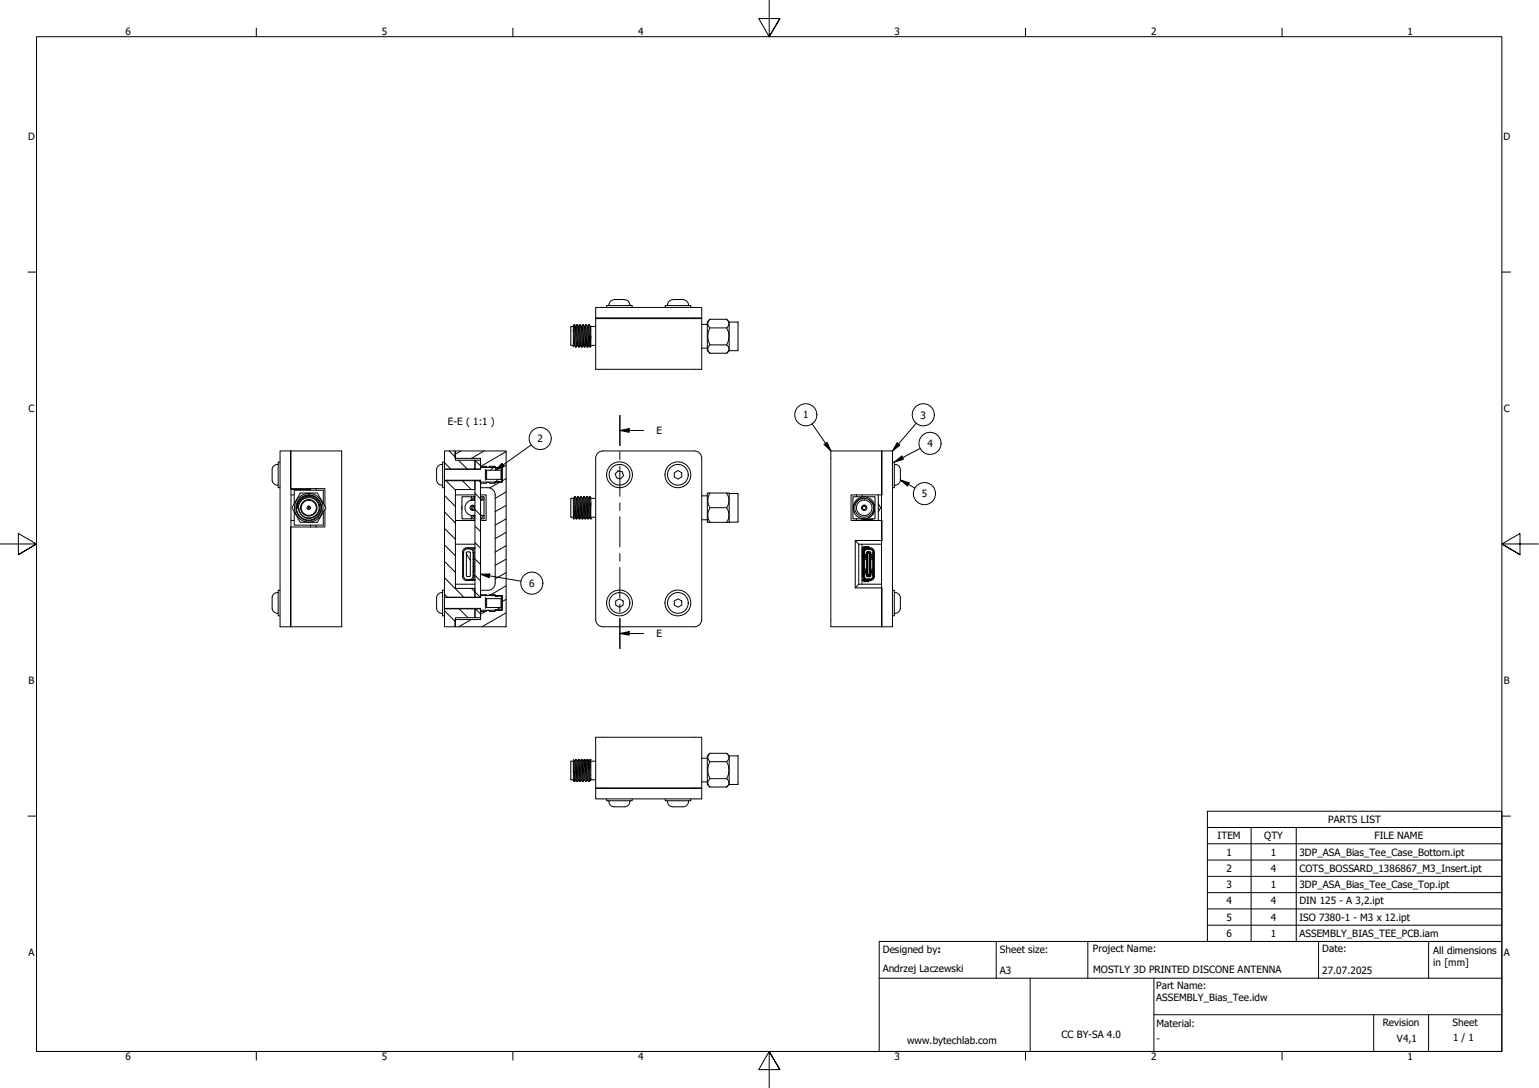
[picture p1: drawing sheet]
<svg xmlns="http://www.w3.org/2000/svg" width="420mm" height="297mm" viewBox="0 0 420 297" stroke-linecap="round" stroke-linejoin="round" font-family="sans-serif">
<!-- layer: Hatch (ISO) -->
<g fill="none" stroke="#000" stroke-width=".27">
<path d="M121.3 126.3l1.8 1.8M121.3 139.7l3 3.1M121.3 135.3l3 3M121.7 131.2l2.6 2.6M122.6 123.1l1.7 1.7M125.2 125.7l2.4 2.4M125.8 123.1l-1.6 1M126.2 131.2l2.5 2.5M129.3 138.3l-.5 .6M129.5 135.7l-.8 .8M129.6 125.7l1.6 1.5M129.7 134.7l1.5 1.5"/>
<path d="M129.7 139.1l1.5 1.5M130.7 131.2l.5 .5M131.2 131.1v.1M132.1 135.7l-.8 .8M132.1 123.1l-3.4 2M135 127.3l-1.1 1.1M135.2 131.6l-.3 .3M136 130.9l-.6 .6M136.5 131.6l-2.8 1.6M138.2 138l-3 1.7M138.2 134.3l-3 1.8M138.2 130.7l-1 .5"/>
<path d="M138.2 127l-1.2 .6M138.2 123.3l-7 4.1M121.3 157.7l5.3 5.4M121.3 153.3l3 3M121.3 148.8l3 3M121.3 144.3l3 2.9M126.6 157.1l-.2 .4M126.6 150.7l-.3 .6M127.3 149.7l-.3 .4M127.3 151.2l1.1 1.8M129.4 155.6l-.2 .5M129.4 152.1l-.2 .6"/>
<path d="M129.5 140.8l-.8 .8M129.7 157.1l1.5 1.5M129.7 152.6l1.5 1.5M129.7 148.1l1.5 1.6M129.7 143.6l1.5 1.5M132.1 140.8l-.8 .8M138.2 159.9l-4.6 2.7M138.2 156.3l-3 1.7M138.2 152.6l-3 1.8M138.2 149l-3 1.7M138.2 145.3l-3 1.8M138.2 141.7l-3 1.7"/>
<path d="M121.3 166.7l3 3M121.3 162.2l.8 .9M125.3 166.2l2.5 2.4M128.7 169.1l-3.5 2M128.7 160.6l2.4 2.5M129.8 166.2l1.4 1.4M131.2 166.9h.1M133 166.6l-1.8 1.1M135.7 165.8l1.3 .7M136.6 162.7l.4 .2M138.2 171l-.3 .1M138.2 167.3l-6.6 3.8"/>
<path d="M138.2 163.6l-1 .6"/>
</g>
<!-- layer: Visible (ISO) -->
<g fill="none" stroke="#000" stroke-width=".27">
<path d="M155.9 89.1h.6M155.9 94.3h.6M155.9 89.2v5.1M156.7 88.7l-.2 1.8M156.7 88.7l-.2 .2v5.8l.3-.4M156.7 88.7h.2M156.8 94.3h.1M156.8 94.3l.3 .4M156.9 88.7l-.4 5.8M156.9 88.7l.3 .4M157.1 94.7h.2M157.2 89.1l-.4 5.2"/>
<path d="M157.2 89.1h.1M157.5 88.7l-.3 .8-.4 4.8M157.5 88.7l-.4 6M157.5 88.7h.2M157.6 94.3h.1M157.6 94.3l.3 .4M157.6 94.3l-.3 .4M157.9 94.7h.2M158 89.1l-.4 5.2M158 89.1l-.3-.4-.4 6M158 89.1h.1M158.3 88.7l-.3 .5-.4 5.1"/>
<path d="M158.3 88.7l-.4 6M158.3 88.7h.2M158.4 94.3h.1M158.4 94.3l-.3 .4M158.4 94.3l.3 .4M158.5 88.7l-.4 6M158.5 88.7l.2 .4M158.7 89.1l-.3 5.2M158.7 89.1h.1M159.1 88.7l-.4 .8-.3 4.8M159.2 94.3h.1M159.2 94.3l.3 .4"/>
<path d="M159.2 94.3l-.3 .4M159.3 88.7l-.2 .1-.1 .5-.3 5.4M159.3 88.7l-.3 5.5-.1 .5h-.2M159.3 88.7l.3 .4M159.5 94.7h.2M159.6 89.1l-.4 5.2M159.6 89.1h.1M159.9 88.7l-.3 .8-.4 4.8M159.9 88.7l-.4 6M159.9 88.7h.2M160 94.3h.1M160 94.3l-.3 .4"/>
<path d="M160 94.3l.3 .4M160.1 88.7l-.4 6M160.1 88.7l.3 .4M160.3 94.7h.2M160.4 89.1l-.4 5.2M160.4 89.1h.1M160.7 88.7a2.71 2.71 0 0 0-.4 2.2l-.3 3.4M160.7 88.7l-.4 6M160.7 88.7h.2M160.8 94.3h.1M160.8 94.3l-.3 .4M160.8 94.3l.5-5.3v5.7h-.2"/>
<path d="M160.8 94.3l.3 .4M160.9 88.7l-.4 6M160.9 88.7l.3 .4M161.2 89.1l-.4 5.2M161.2 89.1h1.4M161.3 91.7l-.2 3M161.3 94.3h1.3M162.6 86.8h29v14h-29zM162.6 83.9h29v3.1h-29zM165.6 83.9v-.5h7v.5M167.7 81.8a1.44 1.44 0 0 0-1.5 1.6M167.7 81.8h2.8"/>
<path d="M170.5 81.8a1.44 1.44 0 0 1 1.5 1.6M181.6 83.9v-.5h7v.5M183.7 81.8a1.44 1.44 0 0 0-1.5 1.6M183.7 81.8h2.8M186.5 81.8a1.44 1.44 0 0 1 1.5 1.6M191.6 95h1.5M191.6 88.6h1.5M193.8 87.2a1.49 1.49 0 0 0 0 2.3 5 5 0 0 0 0 4.7 1.43 1.43 0 0 0 0 2.2M193.8 87.2l-.7 .7v7.8l.7 .7M193.8 94.2h4.6M193.8 89.5h4.6M193.8 87.2h4.6"/>
<path d="M193.8 96.4h4.6M198.4 89.5a4.5 4.5 0 0 1 0 4.7M198.4 87.2a1.4 1.4 0 0 1 0 2.3M198.4 94.2a1.35 1.35 0 0 1 0 2.2M198.4 87.2l.7 .7h2.3M199.1 87.9v7.8M199.1 95.7l-.7 .7M199.1 95.7h2.3M201.4 87.9l.1 .1M201.5 88.1v7.5M201.5 95.6l-.1 .1M75.7 126.8a1.43 1.43 0 0 0-1.4 1.5v2.7a1.43 1.43 0 0 0 1.4 1.4"/>
<path d="M75.8 126.8h.1M75.8 132.5h.1M76.5 123.1h2.9v48h-2.9zM76.5 126.2h-.6v6.9h.6M79.4 135.1h.9M79.4 133.7h5.4M80.3 137.5v-3.7h8v3.7M80.3 139.7v3.7h8v-3.7M81.1 138.7h.1M82 134.6h4.6l2.4 4-2.4 4h-4.6l-2.3-4zM82 136.4a3 3 0 0 1 5.2 1.2 3 3 0 0 1-3.6 3.9 2.95 2.95 0 0 1-2.1-2.9 2.8 2.8 0 0 0 3.1 2.8 2.8 2.8 0 0 0 2.5-3.4 2.8 2.8 0 0 0-3.7-2.1 3.1 3.1 0 0 0-2.3 2.8M82 136.4a3.4 3.4 0 0 0-.9 2.3"/>
<path d="M82 136.4h.1M83.9 135.8a2.83 2.83 0 0 0-2.4 2.8M84.8 133.4v.4M86.3 133.4v.4M88.7 138.3v-4.9h-9.4v-10.3h14v48h-14v-27.2h9.4v-4.9M120.6 126.8a1.43 1.43 0 0 0-1.4 1.5v2.7a1.43 1.43 0 0 0 1.4 1.4M120.6 126.8h.2M120.6 132.5h.2M120.8 126.2h.5v6.9h-.5zM121.3 128.1h9.9v-.8h1.6v.3h.8v-.3h1.6v.5l1.8-.1-.2 .7h-4v2.5h4l.2 .7-1.8-.1v.4h-1.6v-.2h-.8v.2h-1.6v-.8h-9.9M121.3 126.2v-3.1h3v2.6h5.4v2.4h-8.4M121.3 131.2h8.4v2.5h-5.4v26.9h5.4v2.5h-8.4"/>
<path d="M121.3 133.1v28M124.3 135.1h5.4M126.1 138.1v1.1M126.1 135.7v5.8M128.7 135.7v.8h.7M128.7 135.6v.1M129.4 135.6l.1 .1M129.5 135.7l-.1 .8M129.6 138.2a.73 .73 0 0 0-1-.1 .73 .73 0 0 0 0 1.1 .73 .73 0 0 0 1-.1M129.7 136.6a2.13 2.13 0 0 0-2.8 2 2.13 2.13 0 0 0 2.8 2.1M129.7 135.6l-3.5 .1M129.7 131.2h1.5v31.9h-1.5z"/>
<path d="M129.7 125.7h1.5v2.4h-1.5zM129.7 128.1h.1M129.7 131.1v.1M131.2 138.5v.3M131.2 135.1h1.5v7h-1.5M131.2 135.6h.8M131.3 135.7v.8h.7M131.3 135.6v.1M132 135.6l.1 .1M132.1 136.4l-.1 5.3M132.1 135.7v.7M132.1 136.4l-.1 .1"/>
<path d="M132.5 128.1v3M135.2 127.8h.8M135.2 131.5h.8M136 131.6h.1M136 127.7h1M136 131.6h1M136.8 128.4v2.5M137 131.6h.1M137 127.7h.1M137 128.2v2.8M155.9 136.1h.6M155.9 136.1v5"/>
<path d="M156.6 136.1h.1M156.6 136.1l-.1 5.6h.2M156.9 135.6l-.4 5.8M156.9 135.6h.2M156.9 135.6l-.3 .5M157.1 135.6l-.4 6.1M157.1 135.6l.3 .5M157.4 136.1l-.4 4.8-.3 .8M157.4 136.1h.1M157.4 136.1l-.4 5.1M157.7 135.6l-.4 6.1M157.7 135.6h.2"/>
<path d="M157.7 135.6l-.3 .5M157.9 135.6l-.4 6.1M157.9 135.6l.3 .5M158.2 136.1l-.3 3.4a2.71 2.71 0 0 1-.4 2.2M158.2 136.1h.1M158.2 136.1l-.4 5.1M158.5 135.6l-.4 6.1M158.5 135.6h.2M158.5 135.6l-.3 .5M158.7 135.6l-.4 6.1M158.7 135.6l.3 .5M159 136.1l-.4 4.8-.3 .8"/>
<path d="M159 136.1l-.4 5.1M159 136.1h.1M159.3 135.6l-.4 6.1M159.3 135.6h.2M159.3 135.6l-.3 .5M159.5 135.6l-.4 6.1M159.5 135.6l.3 .5M159.8 136.1l-.4 4.8-.3 .8M159.8 136.1h.1M159.8 136.1l-.4 5.1M160.1 135.6l-.4 6.1M160.1 135.6h.2"/>
<path d="M160.1 135.6l-.3 .5M160.6 136.1l-.4 5-.3 .6M160.6 136.1l-.4 5.1M160.6 136.1l-.3-.5-.4 6.1M160.6 136.1h.1M160.9 135.6l-.4 6.1-.3-.5M160.9 135.6h.2M160.9 135.6l-.3 .5M161.1 135.6l.2 .3-.1 3.3-.2 1.8-.3 .7M161.1 135.6l-.4 6.1M161.3 136.1h1.3M162.6 125.1v44a2 2 0 0 0 2 2h25a2 2 0 0 0 2-2v-44"/>
<path d="M168.7 128.6l1.2 .2 .3 1-.7 .9-1.2-.2-.3-1.1zM184.1 129.1l1-.7 1 .7v1.1l-1 .6-1-.6zM191.6 125.1a2 2 0 0 0-2-2h-25a2 2 0 0 0-2 2M191.6 135.4h1.5M193.8 134.6a3.8 3.8 0 0 0 0 4 3.8 3.8 0 0 0 0 4M193.8 138.6h4.6M198.4 138.6a3.5 3.5 0 0 1 0 4M198.4 134.6a3.5 3.5 0 0 1 0 4M199.1 134.7v7.8M201.4 134.7h-8.3v7.8l.7 .1M201.4 134.7l.1 .2M201.5 134.9v7.5"/>
<path d="M226.8 123.1h14v12h-8.5v7h8.5v5.5h-7.3v12.9h7.3v10.6h-14zM232.9 135.7v6M232.9 135.6v.1M233 135.6h5.8M233.2 139.8a3 3 0 0 0 3.9 1.6M233.8 135.1v.5M235.3 135.1v.5M236.4 136.1a2.73 2.73 0 0 0-2.8 .9 2.73 2.73 0 0 0-.4 2.8M237.3 136.5a2.71 2.71 0 0 1 1.4 2.5 2.71 2.71 0 0 1-1.7 2.4 2.98 2.98 0 0 0 1.7-3.9 2.98 2.98 0 0 0-3.9-1.6 2.98 2.98 0 0 0-1.6 3.9M238.8 135.6l.1 .1M238.9 139.2l-.1 2.5M238.9 135.7v2.4"/>
<path d="M239.8 137.5l.6 1.1-.6 1.1M239.8 135.1v7M240.7 123.1h2.9v48h-2.9zM243.6 126.2h.6v6.9h-.6M244.2 126.8h.2a1.43 1.43 0 0 1 1.4 1.4v2.8a1.56 1.56 0 0 1-1.6 1.5M79.4 142.1h.9M84.8 143.4v.5M86.3 143.4v.5M124.3 142.1h5.4M124.3 159.5h5.4M124.3 148.6h5.4M126.2 141.6l3.5 .1"/>
<path d="M126.2 150.8a1.38 1.38 0 0 1 1.8-1.3v.3a1.1 1.1 0 0 0-1.4 1v6.4M126.2 157.2a1.3 1.3 0 0 0 1.3 1.3M126.3 150.9v6.3M126.6 157.2a1.07 1.07 0 0 0 1.4 1v.3h-.4M127.3 150.9v6.2M127.3 157.2l.2 .2h.6l.3-.2M127.3 150.9l.3-.2h.6l.2 .2M128 149.5h1.7M128 158.2h.1M128 149.8h.1M128.1 149.8h1.6M128.1 158.2h1.5v.3h-1.6"/>
<path d="M128.2 149.8a.98 .98 0 0 1 1 1M128.4 150.9v6.2M128.7 140.8v.9M129 149.8l.5 1M129.2 154.6h.2v2.6h-.2zM129.2 150.8h.1M129.2 150.9h.2v3.6h-.2zM129.2 154.5v.1M129.2 157.2a.98 .98 0 0 1-1 1M129.2 157.2h.1M129.4 140.7l-.7 .2M129.4 154.5v.1"/>
<path d="M129.4 140.8l.1 .1M129.5 157.2l-.5 1M129.5 150.8h.1M129.5 157.2h.1M129.5 140.8l-.1 .9M129.6 158.2h.1M129.6 158.5h.1M129.6 149.5v.3M131.2 141.7h.8M132 140.7h-.7v1M132 140.8l.1 .1M135.2 159.1v-24a2 2 0 0 0-2-2h-2v-1.5h6v-4h-6v-2.5h-7v-2h14v48h-14v-2h7v-2.5h6v-4h-6v-1.5a3.6 3.6 0 0 0 3.4-.5l.5-.9 .1-.6"/>
<path d="M155.9 141.2h.6M157 141.2h.1M157 141.2l.3 .5M157.3 141.7h.2M157.8 141.2h.1M157.8 141.2l.3 .5M158.1 141.7h.2M158.6 141.2h.1M158.6 141.2l.3 .5M158.9 141.7h.2M159.4 141.2h.1M159.4 141.2l.3 .5"/>
<path d="M159.7 141.7h.2M160.2 141.2h.1M160.5 141.7h.2M161 141.2h.1M161 141.2l.3-4v4.5M161 141.2l.3 .5M161.3 141.7h.1M161.3 141.2h1.3M191.6 141.9h1.5M199.1 142.5l-5.3 .1M199.1 142.5h2.3M201.5 142.4l-.1 .1"/>
<path d="M233 141.7h5.8M233.5 147.6l.9 1v10.9l-.9 1M233.8 141.7v.4M234.4 159.5h6.3M234.4 148.6h6.3M235.3 158.5h2.1M235.3 149.5h2.2a1.3 1.3 0 0 1 1.3 1.3M235.3 158.2h.7M235.3 149.8h.7M235.3 156.6h.2M235.3 157.1h.2M235.3 150.9h.2"/>
<path d="M235.3 151.4h.2M235.3 141.7v.4M235.3 148.6v10.9M235.4 150.9h.1M235.4 149.8v.9M235.4 141.7h.1M235.4 141.7l.1 .1M235.5 157.2v.3M235.5 156.2l-.1 .4M235.5 151.9l-.1-.5 .1 .7M235.5 150.6v.2M235.5 155.2v.2"/>
<path d="M235.5 154.7v.2M235.5 154.2v.2M235.5 153.7v.2M235.5 153.2v.2M235.5 152.7v.2M235.5 152.2v.2M235.5 156.3l.1 1.4M235.5 156.3h.1M235.5 157.2a1.3 1.3 0 0 0 1.3 1.3M235.6 157.2v-3.6l.1 3.6M235.6 153.5h.2M235.6 155.9l-.1 .4"/>
<path d="M235.6 152.1l-.2 3.8 .1-.2M235.6 151.8l-.1 .3M235.6 150.9v2.7M235.6 150.4l-.1 1.4M235.7 153.5v-2.7a1.47 1.47 0 0 1 1.4-1.1 1.47 1.47 0 0 1 1.5 1.1v6.4M235.7 153.6h.1M235.7 157.2a1.47 1.47 0 0 0 1.4 1.2 1.47 1.47 0 0 0 1.5-1.2M235.8 157.2a1.34 1.34 0 0 0 1.3 1.1 1.34 1.34 0 0 0 1.3-1.1M235.8 149.5v-.3h1.4v.3M235.8 149.5h1.4M235.8 151.8l.2 .1M235.8 157.2v-6.4a1.34 1.34 0 0 1 1.3-1 1.34 1.34 0 0 1 1.3 1v6.4"/>
<path d="M235.8 149.8l.1 .2M235.8 149.5h.1M235.8 158.5v.3h1.4v-.3M235.8 158.5h1.4M235.8 151.4h.7M235.8 156.7h.7M235.8 155.8l.2 .1M235.8 155.4h.7M235.8 152.7h.2M235.9 158.1l-.1 .1M235.9 158.5h1.2M235.9 149.5h1.2"/>
<path d="M235.9 151.5l.3 .1M235.9 141.8v.3M235.9 151.5h.1M235.9 156.6h.1M235.9 152.6h.1M235.9 155.5l.3 .1M236 157.2a.86 .86 0 0 0 .8 .9 1.08 1.08 0 0 0 1.5-.9M236 149.8v.1M236 158.2h.1M236 155.9h.1M236 156.1h.1M236 152.1h.1"/>
<path d="M236 156.2l-.2 .1M236 152.2l-.2 .1M236 150.9v.5M236 156.7v.5M236.1 151.9v.2M236.1 155.9v.2M236.1 155.6l.2 .3M236.1 151.6l.2 .3-.2 .5M236.2 156.4l-.3 .1M236.2 152.4l-.3 .2M236.3 149.5h.1M236.3 158.5h.1"/>
<path d="M236.3 156.1l-.2 .3M236.3 155.9v.2M236.4 141.8v.3M236.5 150.9l.2-.3h.7l.3 .3M236.5 157.2l.3 .3 .8-.1 .1-.2M236.5 152.7h-.5v2.7M236.5 150.9v6.2M236.7 150.9v6.2M236.7 150.9l.7-.2 .2 .2M236.7 157.2l.1 .1 .8-.1M236.7 149.5h.1M236.7 158.5h.1"/>
<path d="M236.8 149.5a1.3 1.3 0 0 0-1.3 1.3M236.8 150a.86 .86 0 0 0-.8 .8M236.9 156.6v.3M236.9 156.1v.3M236.9 155.6v.3M236.9 155.2v.2M236.9 154.7v.2M236.9 154.2v.2M236.9 153.7v.2M236.9 153.1v.3M236.9 152.6v.3M236.9 152.1v.3"/>
<path d="M236.9 151.6v.3M236.9 151.2v.2M236.9 150.9v6.4M236.9 150h.5M236.9 151h.5v6.1h-.5zM236.9 150.7v.3M236.9 157.1h.1M237.1 157l.1 .1zM237.1 150.7l.1 .3zM237.1 150.7v.4l.1-.1M237.2 149.5h.1M237.2 157.1l-.1 .2"/>
<path d="M237.2 150.7v.3M237.2 157.1v.2M237.4 157.1v.2M237.4 150.7v6.4M237.4 151.2v.2M237.4 152.6v.3M237.4 154.2v.2M237.4 151.6v.3M237.4 152.1v.3M237.4 153.1v.3M237.4 153.7v.2M237.4 154.7v.2"/>
<path d="M237.4 155.6v.3M237.4 156.1v.3M237.4 155.2v.2M237.4 156.6v.3M237.4 150.9v.1M237.5 150a.86 .86 0 0 1 .8 .8M237.6 150.9v6.2M237.7 151.4h.7M237.7 156.7h.7M237.7 152.7h.7M237.7 150.9v6.2M237.9 156.1l.5 .4"/>
<path d="M237.9 155.9v.2M238.1 141.8h-2.6v.3M238.1 152.4l.3 .2M238.2 151.6l-.3 .3 .3 .5M238.2 141.7h.1M238.2 141.7l-.1 .1M238.3 152.1h.1M238.3 155.9v.2M238.3 152.7v2.7h-.6M238.3 156.2l.1 .1M238.3 150.9v.5M238.3 156.7v.5"/>
<path d="M238.3 152.2l.1 .1M238.3 155.4h.1M238.3 155.9h.1M238.4 156.6h.1M238.4 152.6h.1M238.4 155.5l-.5 .4M238.4 151.5l-.3 .1M238.4 151.5h.1M238.4 151.8l-.1 .3M238.4 155.8l-.1 .1M238.7 150.9v6.3M238.8 157.2a1.3 1.3 0 0 1-1.3 1.3"/>
<path d="M74.3 166a1.43 1.43 0 0 0 1.4 1.4M74.3 163.2v2.8M75.7 161.8a1.43 1.43 0 0 0-1.4 1.4M75.8 161.8h.1M75.8 167.5h.1M76.5 161.1h-.6v7h.6M119.2 166a1.43 1.43 0 0 0 1.4 1.4M119.2 163.2v2.8M120.6 161.8a1.43 1.43 0 0 0-1.4 1.4M120.6 161.8h.2M120.6 167.5h.2M120.8 161.1h.5v7h-.5z"/>
<path d="M121.3 163.1h9.9v-.7h1.6v.1l2.4-.1v.4l1.8-.1-.2 .7h-4v2.4h4l.2 .7h-1.8v.4h-1.6v-.2h-.8v.2h-1.6v-.8h-9.9M121.3 166.2h8.4v2.4h-5.4v2.5h-3v-3M129.7 166.2h1.5v2.4h-1.5zM129.7 163.1h.1M129.7 166.1v.1M132.5 163.1v3M135.2 162.8h.8M135.2 166.5h.8M136 162.7h1M136 166.5h1M136.8 163.4v2.4M137 162.7h.1"/>
<path d="M137 163.2v2.8M168.1 164.1l1-.6 1 .6v1.1l-1 .6-1-.6zM184.1 164.1l1-.6 1 .6v1.1l-1 .6-1-.6zM243.6 161.1h.6v7h-.6M244.2 161.8h.2a1.43 1.43 0 0 1 1.4 1.4M244.2 167.5h.2M245.8 166a1.43 1.43 0 0 1-1.4 1.4M245.8 163.2v2.8M155.8 212.8l.1 .1M155.9 207.8h.6M155.9 212.9h.6M155.9 207.8l-.1 5"/>
<path d="M156.5 207.4l.3 .4-.3 3.1zM156.7 213.3h.2M156.8 207.8h.1M156.8 207.8l-.3 4v1.3l.2 .2M157.1 207.4l-.4 5.9M157.1 207.4h.2M157.1 207.4l-.3 .4M157.2 212.9h.1M157.2 212.9l-.3 .4M157.2 212.9l.3 .4M157.3 207.4l-.4 5.9M157.3 207.4l.3 .4"/>
<path d="M157.6 207.8l-.4 5.1M157.6 207.8h.1M157.9 207.4l-.4 5.9M157.9 207.4h.2M157.9 207.4l-.3 .4M158 212.9h.1M158 212.9l-.3 .4M158.1 212.9l.2 .4M158.1 207.4l-.3 5.4-.1 .5h-.2M158.1 207.4l.3 .4M158.3 213.3h.2M158.4 207.8l-.4 5.1"/>
<path d="M158.4 207.8h.1M158.4 207.8l-.3 5.1M158.7 207.4l-.4 5.9M158.7 207.4h.2M158.7 207.4l-.3 .4M158.7 212.9h.1M158.8 212.9l-.3 .4M159.1 213.3h.2M159.2 207.8l-.4 5.1M159.2 207.8l-.3-.4-.4 5.9M159.2 207.8h.1M159.5 207.4l-.4 5.9-.3-.4"/>
<path d="M159.5 207.4h.2M159.5 207.4l-.3 .4M159.6 212.9h.1M159.6 212.9l-.3 .4M159.6 212.9l.3 .4M159.7 207.4l-.4 5.9M159.7 207.4l.3 .4M159.9 213.3h.2M160 207.8l-.4 5.1M160 207.8h.1M160.3 207.4l-.4 5.9M160.3 207.4h.2"/>
<path d="M160.3 207.4l-.3 .4M160.4 212.9h.1M160.4 212.9l.3 .4M160.4 212.9l-.3 .4M160.5 207.4l-.4 5.9M160.5 207.4l.3 .4M160.7 213.3h.2M160.8 207.8l-.4 5.1M160.8 207.8h.1M161.1 207.4l-.4 5.9M161.1 207.4h.2M161.1 207.4l-.3 .4"/>
<path d="M161.2 212.9h1.4M161.2 212.9l-.3 .4M161.3 207.4l-.1 5.5M161.3 212.5v.5zM161.3 207.4l-.4 5.9M161.3 207.8h1.3M162.6 201.3h29v14h-29zM162.6 215.1h29v3h-29zM165.6 218.1v.5h7v-.5M166.2 218.6v.2a1.43 1.43 0 0 0 1.5 1.5h2.8M172 218.6v.2a1.43 1.43 0 0 1-1.5 1.5M181.6 218.1v.5h7v-.5"/>
<path d="M182.2 218.6v.2a1.43 1.43 0 0 0 1.5 1.5M188 218.6v.2a1.43 1.43 0 0 1-1.5 1.5h-2.8M191.6 213.5h1.5M191.6 207h1.5M193.8 205.7a1.43 1.43 0 0 0 0 2.2 5 5 0 0 0 0 4.7 1.43 1.43 0 0 0 0 2.3M193.8 205.7l-.7 .7v7.8l.7 .7M193.8 214.9h4.6M193.8 212.6h4.6M193.8 207.9h4.6M193.8 205.7h4.6M198.4 212.6a1.35 1.35 0 0 1 0 2.3M198.4 205.7a1.35 1.35 0 0 1 0 2.2"/>
<path d="M198.4 207.9a4.5 4.5 0 0 1 0 4.7M198.4 205.7l.7 .7h2.3M199.1 206.4v7.8M199.1 214.2l-.7 .7M199.1 214.2h2.3M201.4 206.3l.1 .2M201.5 206.5v7.5M201.5 214l-.1 .2"/>
<circle cx="84.3" cy="138.6" r="3.5"/>
<circle cx="84.3" cy="138.6" r="3.3"/>
<circle cx="84.3" cy="138.6" r="2.25"/>
<circle cx="84.3" cy="138.6" r=".16"/>
<circle cx="84.3" cy="138.6" r="2.06"/>
<circle cx="84.3" cy="138.6" r=".48"/>
<circle cx="84.3" cy="138.6" r="3.9"/>
<circle cx="129.1" cy="138.6" r=".48"/>
<circle cx="169.1" cy="129.6" r="2.83"/>
<circle cx="169.1" cy="129.6" r="3.5"/>
<circle cx="185.1" cy="129.6" r="2.83"/>
<circle cx="185.1" cy="129.6" r="3.5"/>
<circle cx="235.9" cy="138.6" r="2.57"/>
<circle cx="235.9" cy="138.6" r=".73"/>
<circle cx="235.9" cy="138.6" r="2.13"/>
<circle cx="235.9" cy="138.6" r=".48"/>
<circle cx="169.1" cy="164.6" r="2.83"/>
<circle cx="169.1" cy="164.6" r="3.5"/>
<circle cx="185.1" cy="164.6" r="2.83"/>
<circle cx="185.1" cy="164.6" r="3.5"/>
</g>
<!-- layer: Section Line (ISO) -->
<g fill="none" stroke="#000" stroke-width=".27">
<path d="M169.2 117.5l2.6-.5v1zM169.2 113.4v8.3M169.2 117.5h6.5M169.2 123.4v2.1M169.2 127.2v8.3M169.2 137.3v2.1M169.2 141.1v8.2M169.2 151.1v2.1M169.2 154.9v8.3M169.2 173l2.6-.5v.9zM169.2 165v2.1M169.2 168.8v8.3"/>
<path d="M169.2 173h6.5"/>
</g>
<path d="M169.2 117.5l2.6-.5v1zM169.2 173l2.6-.5v.9z" fill="#000"/>
<!-- layer: Symbol (ISO) -->
<g fill="none" stroke="#000" stroke-width=".27">
<path d="M221.7 115.7l5.1 7.4M250.1 115.6l-6.5 7.5M137 126.5l.6 .9-2.3 1zM145 121.5l-9.7 6.9M225 121.3l.8-.5 1 2.3zM244.2 126.2l2-1.7 .4 .9zM244.9 120.9l.8 .6-2.1 1.6zM245.8 131l2.4 .8-.4 .9zM245.8 131l4 2.3M251.3 122.4l-7.1 3.8M131.2 156.8l2.5-.1-.2 1zM131.2 156.8l11 1.9"/>
<path d="M329.6 225.9v-4.4h80.4v4.4M329.6 225.9h80.4v4.5M329.6 225.9v31.1h80.4v-26.6M329.6 230.4h80.4M329.6 234.8h80.4M329.6 239.3h80.4M341.6 225.9v31.1M353.9 225.9v31.1M329.6 243.7h80.4M329.6 248.1h80.4M329.6 252.6h80.4"/>
<circle cx="147.5" cy="119.7" r="3"/>
<circle cx="220" cy="113.2" r="3"/>
<circle cx="252.1" cy="113.2" r="3"/>
<circle cx="252.4" cy="134.8" r="3"/>
<circle cx="253.9" cy="121" r="3"/>
<circle cx="145.2" cy="159.2" r="3"/>
</g>
<!-- layer: Border (ISO) -->
<g fill="none" stroke="#000" stroke-width=".27">
<path d="M70 7.7v2.3M140 7.7v2.3M210 0v10l-2.9-4.9h5.8l-2.9 4.9 2.9-4.9M280 7.7v2.3M350 7.7v2.3M7.6 74.3h2.4M410 74.3h2.4M0 148.5h10l-5-2.8v5.7l5-2.9-5 2.9M420 148.5h-10l5-2.8v5.7l-5-2.9 5 2.9M7.6 222.8h2.4M410 222.8h2.4M10 287.1v-277.1h400v277.1h-400h400"/>
<path d="M70 287.1v2.3M140 287.1v2.3M212.9 292l-2.9-4.9 2.9 4.9h-5.8l2.9-4.9v9.9M280 287.1v2.3M350 287.1v2.3"/>
</g>
<!-- layer: Title (ISO) -->
<path d="M240 257h170v30.1h-170zM272 257v10.1M297 257v10.1M360 257v10.1M390 257v10.1M240 267.1h170M281.2 267.1v20M315 277h95M315 267.1v20M375 277v10.1M390 277v10.1" fill="none" stroke="#000" stroke-width=".27"/>
<!-- layer: Symbol (ISO) -->
<path d="M137 126.5l.6 .9-2.3 1zM225 121.3l.8-.5 1 2.3zM244.9 120.9l.8 .6-2.1 1.6zM244.2 126.2l2-1.7 .4 .9zM245.8 131l2.4 .8-.4 .9zM131.2 156.8l2.5-.1-.2 1z" fill="#000"/>
<g font-size="2.7">
<text x="34.2" y="9.6">6</text>
<text x="104.3" y="9.6">5</text>
<text x="174.2" y="9.6">4</text>
<text x="244.2" y="9.6">3</text>
<text x="314.3" y="9.6">2</text>
<text x="384.2" y="9.6">1</text>
<text x="7.7" y="38.1">D</text>
<text x="410.5" y="38.1">D</text>
<text x="7.7" y="112.4">C</text>
<text x="410.6" y="112.4">C</text>
<text x="122.3" y="116.1">E-E ( 1:1 )</text>
<text x="179.2" y="118.5">E</text>
<text x="219.3" y="114.2">1</text>
<text x="251.3" y="114.3">3</text>
<text x="146.7" y="120.7">2</text>
<text x="253.2" y="122">4</text>
<text x="251.7" y="135.7">5</text>
<text x="144.5" y="160.2">6</text>
<text x="179.2" y="173.9">E</text>
<text x="7.8" y="186.7">B</text>
<text x="410.6" y="186.7">B</text>
<text x="362.6" y="224.7">PARTS LIST</text>
<text x="332.4" y="229.2">ITEM</text>
<text x="334.8" y="233.6">1</text>
<text x="345.1" y="229.2">QTY</text>
<text x="347" y="233.6">1</text>
<text x="354.8" y="233.6">3DP_ASA_Bias_Tee_Case_Bottom.ipt</text>
<text x="375.2" y="229.2">FILE NAME</text>
<text x="334.8" y="238">2</text>
<text x="347" y="238">4</text>
<text x="354.8" y="238">COTS_BOSSARD_1386867_M3_Insert.ipt</text>
<text x="334.8" y="242.5">3</text>
<text x="347" y="242.5">1</text>
<text x="354.8" y="242.5">3DP_ASA_Bias_Tee_Case_Top.ipt</text>
<text x="334.8" y="246.9">4</text>
<text x="334.8" y="251.4">5</text>
<text x="347" y="246.9">4</text>
<text x="347" y="251.4">4</text>
<text x="354.8" y="246.9">DIN 125 - A 3,2.ipt</text>
<text x="354.8" y="251.4">ISO 7380-1 - M3 x 12.ipt</text>
<text x="334.8" y="255.8">6</text>
<text x="347" y="255.8">1</text>
<text x="354.8" y="255.8">ASSEMBLY_BIAS_TEE_PCB.iam</text>
<text x="7.7" y="260.9">A</text>
<text x="241" y="260.1">Designed by:</text>
<text x="273" y="260.1">Sheet size:</text>
<text x="298.4" y="260">Project Name:</text>
<text x="361" y="260">Date:</text>
<text x="391.3" y="260.5">All dimensions</text>
<text x="391.3" y="263.8">in [mm]</text>
<text x="410.6" y="260.9">A</text>
<text x="241" y="265.5">Andrzej Laczewski</text>
<text x="273" y="266">A3</text>
<text x="298.4" y="265.7">MOSTLY 3D PRINTED DISCONE ANTENNA</text>
<text x="361" y="266">27.07.2025</text>
<text x="315.7" y="270.1">Part Name:</text>
<text x="315.7" y="273.4">ASSEMBLY_Bias_Tee.idw</text>
<text x="315.7" y="280.3">Material:</text>
<text x="377.5" y="280">Revision</text>
<text x="396.6" y="280.1">Sheet</text>
<text x="247.6" y="285.1">www.bytechlab.com</text>
<text x="289.8" y="283.5">CC BY-SA 4.0</text>
<text x="315.7" y="284.6">-</text>
<text x="381.4" y="284.6">V4,1</text>
<text x="396.7" y="284.3">1 / 1</text>
<text x="34.2" y="289.4">6</text>
<text x="104.3" y="289.4">5</text>
<text x="174.2" y="289.4">4</text>
<text x="244.2" y="289.4">3</text>
<text x="314.3" y="289.4">2</text>
<text x="384.2" y="289.4">1</text>
</g>
</svg>
